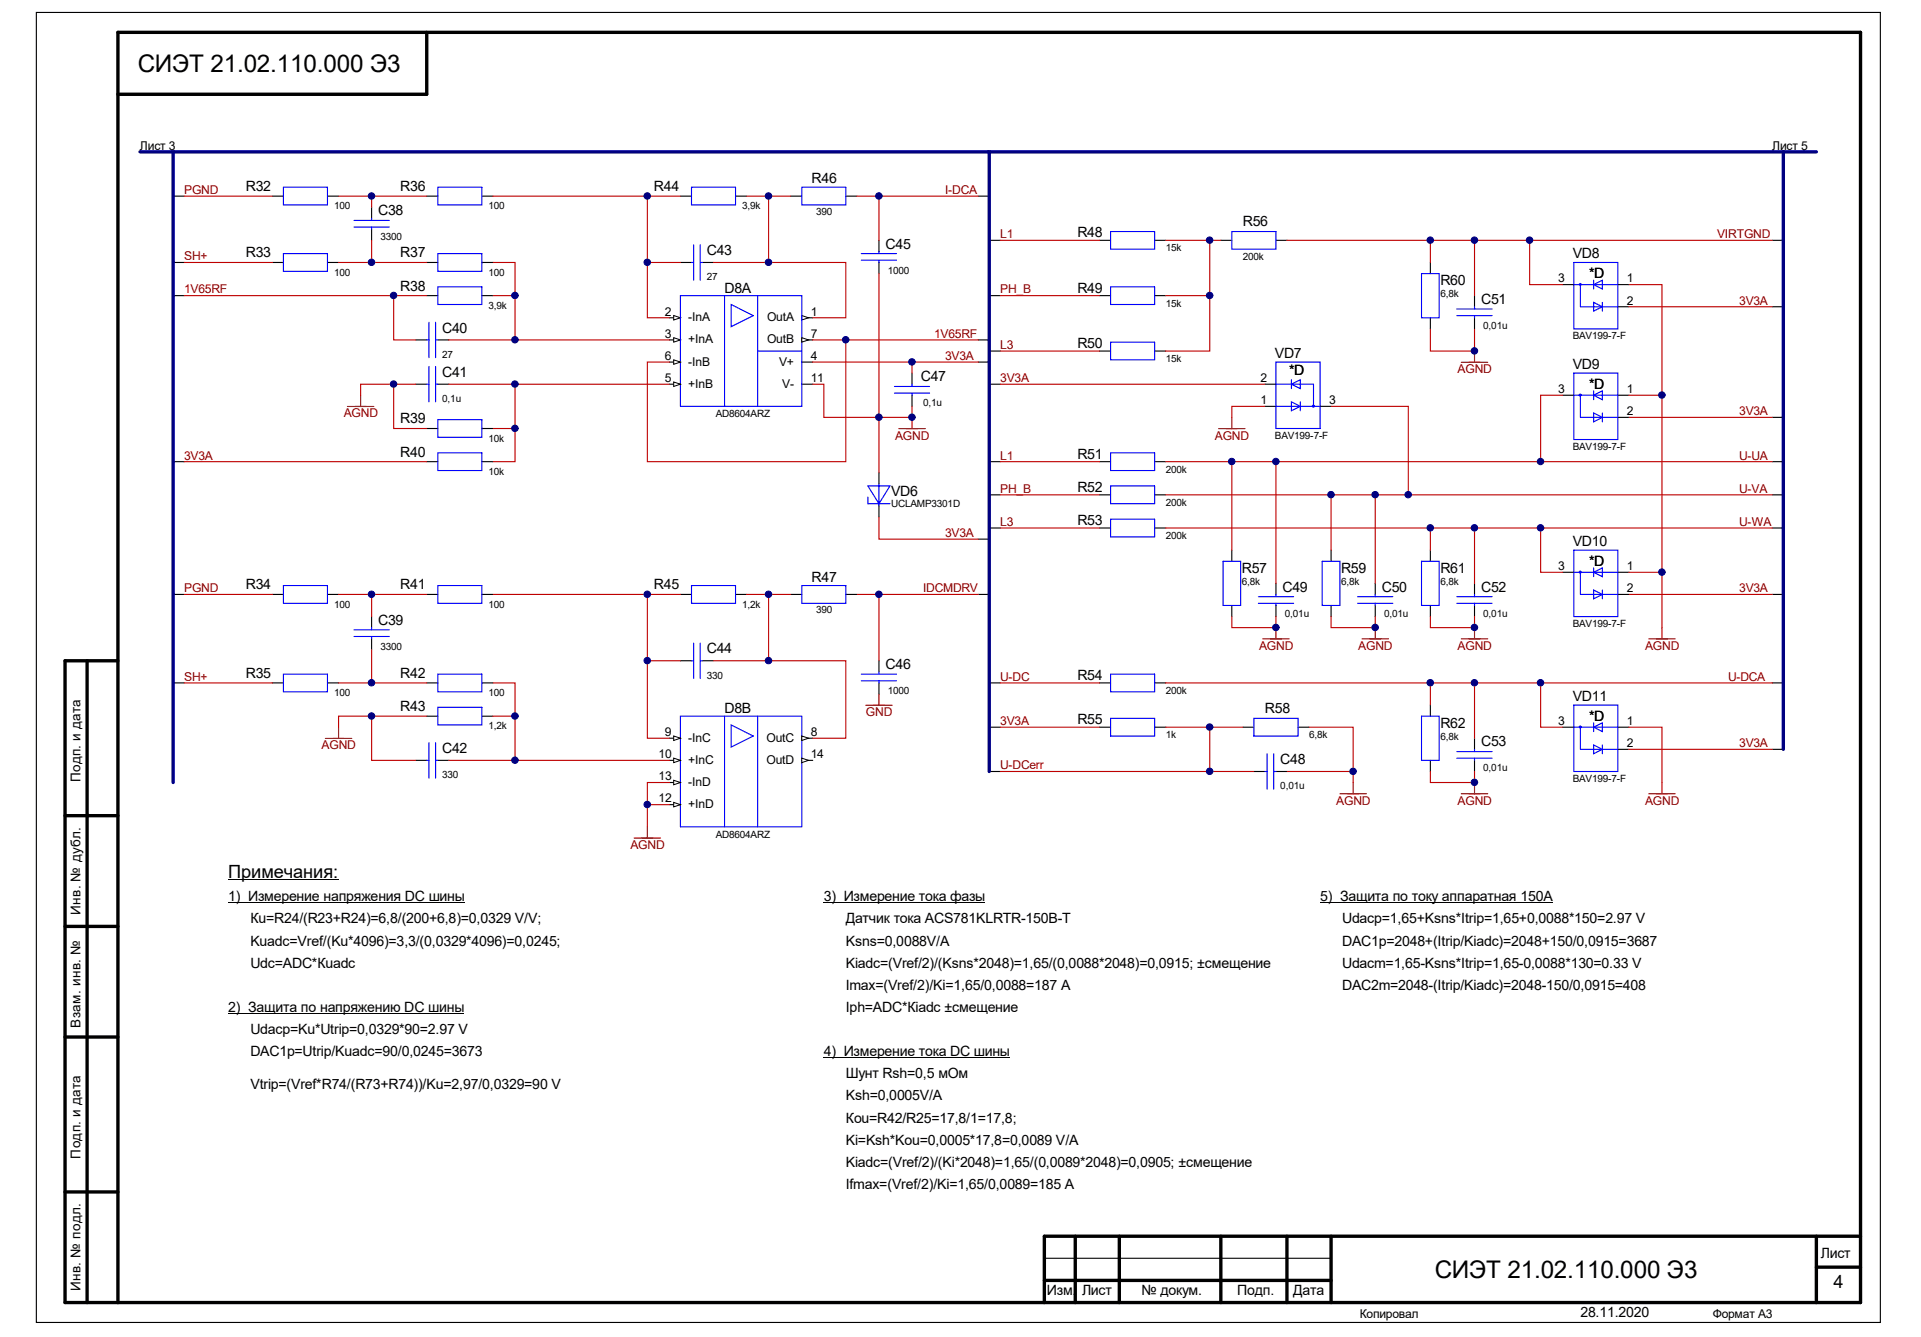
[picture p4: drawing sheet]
<svg xmlns="http://www.w3.org/2000/svg" width="289mm" height="201mm" viewBox="0 0 289 201" stroke-linecap="round" stroke-linejoin="round" font-family="sans-serif">
<g fill="none" stroke="#000" stroke-width=".51">
<path d="M64.2 4.9v9.3h-46.5M13.1 99.4v96.5M17.7 99.4h-7.9v96.5h270v-191h-262.1v191M9.8 139.3h7.9M9.8 122.7h7.9M9.8 156h7.9M9.8 179.3h7.9M157.1 192.6h43.1M161.7 185.9v10M168.3 185.9v10M183.6 185.9v10M193.6 185.9v10"/>
<path d="M200.2 185.9v10M273.2 185.9v10M273.2 190.6h6.6M279.8 185.9h-122.7v10"/>
</g>
<g fill="none" stroke="#000" stroke-width=".17">
<path d="M5.5 1.9h277.3v197h-277.3zM26 39.5h1.7M26 29.5h1.7M41 39.5h1.6M49.3 39.5h1.6M118.9 29.5h1.7M127.2 29.5h1.7M132.2 36.1v1.7M132.2 39.5v1.6M147.1 29.5h1.7M62.5 51.1h1.7M64.2 44.5h1.7"/>
<path d="M65.9 51.1h1.6M72.5 44.5h1.6M100.7 51.1h1.6M137.2 56.1v1.7M137.2 59.4v1.7M147.1 51.1h1.7M147.1 54.5h1.7M26 69.4h1.7M64.2 64.4h1.7M64.2 69.4h1.7M72.5 64.4h1.6M72.5 69.4h1.6"/>
<path d="M26 89.4h1.7M102.3 99.4h1.7M105.7 99.4h1.6M118.9 89.4h1.7M127.2 89.4h1.7M147.1 89.4h1.7M26 102.7h1.7M157.1 189.2h43.1"/>
</g>
<g fill="none" stroke="#00f" stroke-width=".17">
<path d="M42.6 38.1h6.7v2.7h-6.7zM120.6 28.2h6.6v2.6h-6.6zM129.5 38.1h5.3M129.5 39.1h5.3M132.2 37.8v.3M132.2 39.1v.4M64.2 51.1h.3M64.5 48.5v5.3M65.5 48.5v5.3M65.5 51.1h.4M65.9 43.1h6.6v2.7h-6.6zM134.5 58.1h5.3"/>
<path d="M134.5 59.1h5.3M137.2 57.8v.3M137.2 59.1v.3M65.9 63.1h6.6v2.7h-6.6zM65.9 68.1h6.6v2.7h-6.6zM104 99.4h.3M104.3 96.7v5.3M105.3 96.7v5.3M105.3 99.4h.4M120.6 88.1h6.6v2.6h-6.6z"/>
</g>
<path d="M135.2 64.5h4M137.2 62.8v1.7" fill="none" stroke="#800000" stroke-width=".17"/>
<path d="M101.3 50.8l1 .3-1 .4z" fill="#fff" stroke="#000" stroke-width=".15"/>
<path d="M120.6 47.8h1.6" fill="none" stroke="#000" stroke-width=".17"/>
<path d="M120.6 47.5l1 .3-1 .3z" fill="#fff" stroke="#000" stroke-width=".15"/>
<path d="M100.7 47.8h1.6" fill="none" stroke="#000" stroke-width=".17"/>
<path d="M101.3 47.5l1 .3-1 .3z" fill="#fff" stroke="#000" stroke-width=".15"/>
<path d="M100.7 57.8h1.6M120.6 54.5h1.6M120.6 57.8h1.6" fill="none" stroke="#000" stroke-width=".17"/>
<path d="M102.3 44.5h18.3v16.6h-18.3zM109 44.5v16.6M110 45.8l3.3 1.7-3.3 1.6zM113.9 44.5v16.6M113.9 52.8h6.7" fill="none" stroke="#00f" stroke-width=".17"/>
<path d="M101.3 57.4l1 .4-1 .3z" fill="#fff" stroke="#000" stroke-width=".15"/>
<path d="M120.6 51.1h1.6" fill="none" stroke="#000" stroke-width=".17"/>
<path d="M120.6 50.8l1 .3-1 .4z" fill="#fff" stroke="#000" stroke-width=".15"/>
<path d="M100.7 54.5h1.6" fill="none" stroke="#000" stroke-width=".17"/>
<path d="M101.3 54.1l1 .4-1 .3z" fill="#fff" stroke="#000" stroke-width=".15"/>
<g fill="none" stroke="#000" stroke-width=".17">
<path d="M41 29.5h1.6M49.3 29.5h1.6M102.3 29.5h1.7M102.3 39.5h1.7M105.7 39.5h1.6M110.6 29.5h1.7M26 44.5h1.7M62.5 57.8h1.7M65.9 57.8h1.6M41 89.4h1.6M49.3 89.4h1.6M102.3 89.4h1.7"/>
<path d="M110.6 89.4h1.7M41 102.7h1.6M49.3 102.7h1.6M100.7 114.4h1.6"/>
</g>
<g fill="none" stroke="#00f" stroke-width=".17">
<path d="M42.6 28.2h6.7v2.6h-6.7zM104 28.2h6.6v2.6h-6.6zM104 39.5h.3M104.3 36.8v5.3M105.3 36.8v5.3M105.3 39.5h.4M64.2 57.8h.3M64.5 55.1v5.3M65.5 55.1v5.3M65.5 57.8h.4M42.6 88.1h6.7v2.6h-6.7zM104 88.1h6.6v2.6h-6.6z"/>
<path d="M42.6 101.4h6.7v2.6h-6.7zM102.3 107.7h18.3v16.7h-18.3zM109 107.7v16.7M110 109l3.3 1.7-3.3 1.7zM113.9 107.7v16.7"/>
</g>
<path d="M54.2 59.4v1.7M52.3 61.1h3.9" fill="none" stroke="#800000" stroke-width=".17"/>
<path d="M101.3 114l1 .4-1 .3z" fill="#fff" stroke="#000" stroke-width=".15"/>
<path d="M120.6 111h1.6" fill="none" stroke="#000" stroke-width=".17"/>
<path d="M120.6 110.7l1 .3-1 .4z" fill="#fff" stroke="#000" stroke-width=".15"/>
<path d="M100.7 111h1.6" fill="none" stroke="#000" stroke-width=".17"/>
<path d="M101.3 110.7l1 .3-1 .4z" fill="#fff" stroke="#000" stroke-width=".15"/>
<path d="M100.7 121h1.6" fill="none" stroke="#000" stroke-width=".17"/>
<path d="M101.3 120.7l1 .3-1 .4z" fill="#fff" stroke="#000" stroke-width=".15"/>
<path d="M120.6 114.4h1.6" fill="none" stroke="#000" stroke-width=".17"/>
<path d="M120.6 114l1 .4-1 .3z" fill="#fff" stroke="#000" stroke-width=".15"/>
<path d="M100.7 117.7h1.6" fill="none" stroke="#000" stroke-width=".17"/>
<path d="M101.3 117.4l1 .3-1 .3z" fill="#fff" stroke="#000" stroke-width=".15"/>
<g fill="none" stroke="#000" stroke-width=".17">
<path d="M55.9 31.2v1.6M55.9 34.5v1.6M64.2 39.5h1.7M64.2 29.5h1.7M72.5 39.5h1.6M72.5 29.5h1.6M148.8 36.1h1.6M165.4 36.1h1.6M173.7 36.1h1.6M183.6 36.1h1.7M191.9 36.1h1.7M215.1 39.5v1.6"/>
<path d="M266.5 36.1h1.7M148.8 44.5h1.6M148.8 52.8h1.6M148.8 57.8h1.6M165.4 44.5h1.6M165.4 52.8h1.6M173.7 44.5h1.6M173.7 52.8h1.6M190.3 57.8h1.6M215.1 47.8v1.7M221.8 44.5v1.6M221.8 47.8v1.7"/>
<path d="M235 42.8h1.7M235 59.4h1.7M243.3 42.8h1.7M243.3 46.1h1.7M243.3 59.4h1.7M266.5 46.1h1.7M132.2 71.1v1.7M132.2 76.1v1.7M148.8 69.4h1.6M148.8 74.4h1.6M148.8 79.4h1.6M165.4 69.4h1.6"/>
<path d="M165.4 74.4h1.6M165.4 79.4h1.6M173.7 69.4h1.6M173.7 74.4h1.6M173.7 79.4h1.6M190.3 61.1h1.6M198.5 61.1h1.7M243.3 62.8h1.7M266.5 69.4h1.7M266.5 74.4h1.7M266.5 79.4h1.7M266.5 62.8h1.7"/>
<path d="M55.9 92.7v1.7M55.9 96.1v1.6M64.2 89.4h1.7M72.5 89.4h1.6M132.2 99.4v1.7M147.1 81.1h1.7M185.3 82.7v1.7M185.3 91.1v1.6M191.9 87.7v1.7M191.9 91.1v1.6M200.2 82.7v1.7M200.2 91.1v1.6"/>
<path d="M206.8 87.7v1.7M206.8 91.1v1.6M215.1 82.7v1.7M215.1 91.1v1.6M221.8 87.7v1.7M221.8 91.1v1.6M235 86.1h1.7M243.3 86.1h1.7M243.3 89.4h1.7M266.5 89.4h1.7M62.5 114.4h1.7M64.2 102.7h1.7"/>
<path d="M64.2 107.7h1.7M65.9 114.4h1.6M72.5 102.7h1.6M72.5 107.7h1.6M132.2 102.7v1.7M148.8 102.7h1.6M148.8 109.4h1.6M148.8 116h1.6M165.4 102.7h1.6M165.4 109.4h1.6M173.7 102.7h1.6M173.7 109.4h1.6"/>
<path d="M186.9 109.4h1.7M188.6 116h1.7M191.9 116h1.7M195.2 109.4h1.7M215.1 106v1.7M215.1 114.4v1.6M221.8 111v1.7M221.8 114.4v1.6M235 109.4h1.7M243.3 109.4h1.7M243.3 112.7h1.7M266.5 102.7h1.7"/>
<path d="M266.5 112.7h1.7"/>
</g>
<g fill="none" stroke="#00f" stroke-width=".17">
<path d="M53.2 33.2h5.4M53.2 34.1h5.4M55.9 32.8v.4M55.9 34.1v.4M65.9 38.1h6.6v2.7h-6.6zM65.9 28.2h6.6v2.6h-6.6zM167 34.8h6.7v2.7h-6.7zM185.3 34.8h6.6v2.7h-6.6zM236.7 39.5h6.6v10h-6.6zM167 43.1h6.7v2.7h-6.7zM167 51.5h6.7v2.6h-6.7zM191.9 54.5h6.6v9.9h-6.6z"/>
<path d="M191.9 57.8h5.7v3.3M194.2 57.8l1.4-.7v1.3zM194.2 57.1v1.3M213.8 41.1h2.7v6.7h-2.7zM219.1 47.5h5.3M219.1 46.5h5.3M221.8 46.1v.4M221.8 47.5v.3M236.7 56.1h6.6v10h-6.6zM236.7 42.8h6.6M236.7 59.4h6.6M237.7 42.8v3.3h5.6"/>
<path d="M237.7 59.4v3.4h5.6M239.7 42.8l1.3-.7v1.4zM239.7 45.5l1.3 .6-1.3 .7zM239.7 59.4l1.3-.6v1.3zM239.7 42.1v1.4M239.7 58.8v1.3M241 45.5v1.3M130.5 74.8v1h3.4M132.2 72.8v.3h1.7l-1.7 2.7-1.7-2.7h1.7v3M167 68.1h6.7v2.7h-6.7zM167 73.1h6.7v2.7h-6.7zM167 78.1h6.7v2.6h-6.7z"/>
<path d="M191.9 61.1h6.6M194.2 60.4l1.4 .7-1.4 .7zM195.6 60.4v1.4M239.7 62.1l1.3 .7-1.3 .6zM241 62.1v1.3M53.2 94.7h5.4M53.2 95.7h5.4M55.9 94.4v.3M55.9 95.7v.4M65.9 88.1h6.6v2.6h-6.6zM184 84.4h2.6v6.7h-2.6zM189.3 90.7h5.3"/>
<path d="M189.3 89.7h5.3M191.9 89.4v.3M191.9 90.7v.4M198.9 84.4h2.6v6.7h-2.6zM204.2 90.7h5.3M204.2 89.7h5.3M206.8 89.4v.3M206.8 90.7v.4M213.8 84.4h2.7v6.7h-2.7zM219.1 90.7h5.3M219.1 89.7h5.3M221.8 89.4v.3"/>
<path d="M221.8 90.7v.4M236.7 82.7h6.6v10h-6.6zM236.7 86.1h6.6M237.7 86.1v3.3h5.6M239.7 86.1l1.3-.7v1.3zM239.7 88.7l1.3 .7-1.3 .7zM239.7 85.4v1.3M241 88.7v1.4M64.2 114.4h.3M64.5 111.7v5.3M65.5 111.7v5.3M65.5 114.4h.4"/>
<path d="M65.9 106.4h6.6v2.6h-6.6zM65.9 101.4h6.6v2.6h-6.6zM129.5 101.4h5.3M129.5 102.4h5.3M132.2 101.1v.3M132.2 102.4v.3M167 101.4h6.7v2.6h-6.7zM167 108h6.7v2.7h-6.7zM188.6 108h6.6v2.7h-6.6zM190.3 116h.3M190.6 113.4v5.3M191.6 113.4v5.3"/>
<path d="M191.6 116h.3M213.8 107.7h2.7v6.7h-2.7zM219.1 114h5.3M219.1 113h5.3M221.8 112.7v.3M221.8 114v.4M236.7 106h6.6v10h-6.6zM236.7 109.4h6.6M237.7 109.4v3.3h5.6M239.7 109.4l1.3-.7v1.3zM239.7 112l1.3 .7-1.3 .7zM239.7 108.7v1.3"/>
<path d="M241 112v1.4"/>
<circle cx="237.7" cy="59.4" r=".14"/>
<circle cx="237.7" cy="42.8" r=".14"/>
<circle cx="197.5" cy="61.1" r=".15"/>
<circle cx="237.7" cy="86" r=".14"/>
<circle cx="237.7" cy="109.3" r=".14"/>
</g>
<g fill="none" stroke="#800000" stroke-width=".17">
<path d="M219.8 54.5h4M221.8 52.8v1.7M183.3 64.5h4M185.3 62.8v1.7M189.9 96.1h4M191.9 94.4v1.7M204.9 96.1h3.9M206.8 94.4v1.7M219.8 96.1h4M221.8 94.4v1.7M248 96.1h4M250 94.4v1.7"/>
<path d="M48.9 111.1h4M50.9 109.4v1.7M130.2 106.1h4M132.2 104.4v1.7M201.5 119.4h4M203.5 117.7v1.7M219.8 119.4h4M221.8 117.7v1.7M248 119.4h4M250 117.7v1.7M95.4 126h4M97.4 124.4v1.6"/>
</g>
<path d="M34.3 135.7h35.6M34.3 132.3h16.6M123.9 135.7h24.3M198.5 135.7h35M34.3 152.4h35.5M123.9 159h28" fill="none" stroke="#000" stroke-width=".15"/>
<g fill="none" stroke="#bf0000" stroke-width=".17">
<path d="M27.7 39.5h13.3M27.7 29.5h13.3M50.9 39.5h13.3M50.9 29.5h13.3M55.9 29.5v1.7M55.9 36.1v3.4M74.1 39.5h3.4v5M74.1 29.5h23.3M97.4 39.5v8.3h3.3M102.3 29.5h-4.9v10h4.9M107.3 39.5h19.9v8.3h-5M112.3 29.5h3.3"/>
<path d="M118.9 29.5h-3.3v10M128.9 29.5h18.2M132.2 29.5v6.6M150.4 36.1h15M175.3 36.1h6.6v16.7h-6.6M181.9 36.1h1.7M193.6 36.1h72.9M215.1 36.1v3.4M221.8 36.1v8.4M230.1 36.1v6.7h4.9M27.7 44.5h31.5M59.2 57.8h-5v1.6"/>
<path d="M62.5 57.8h-3.3v6.6h5M64.2 44.5h-5v6.6h3.3M67.5 57.8h33.2M67.5 51.1h33.2M74.1 44.5h3.4v6.6M77.5 57.8v6.6h-3.4M122.2 51.1h5v18.3h-29.8v-14.9h3.3M122.2 54.5h24.9M127.2 51.1h19.9M132.2 41.1v21.7h-8.3v-5h-1.7M137.2 54.5v1.6M150.4 44.5h15"/>
<path d="M150.4 52.8h15M150.4 57.8h39.9M175.3 44.5h6.6M215.1 49.5v3.3h6.7v-3.3M235 59.4h-3.3v10M245 42.8h5v16.6M245 59.4h5v26.7M245 46.1h21.5M27.7 69.4h36.5M77.5 64.4v5h-3.4M132.2 77.8v3.3h14.9M137.2 61.1v1.7h-5v8.3"/>
<path d="M150.4 69.4h15M150.4 74.4h15M150.4 79.4h15M175.3 69.4h91.2M175.3 74.4h91.2M175.3 79.4h91.2M185.3 69.4v13.3M190.3 61.1h-5v1.7M191.9 69.4v18.3M200.2 61.1h11.6v13.3M200.2 74.4v8.3M206.8 74.4v13.3"/>
<path d="M215.1 79.4v3.3M221.8 79.4v8.3M231.7 79.4v6.7h3.3M245 62.8h21.5M27.7 89.4h13.3M50.9 89.4h13.3M55.9 89.4v3.3M55.9 97.7v5M74.1 89.4h23.3M97.4 99.4h4.9M102.3 89.4h-4.9v21.6h3.3M107.3 99.4h8.3"/>
<path d="M112.3 89.4h6.6M115.6 89.4v10h11.6v11.6h-5M128.9 89.4h3.3v10M132.2 89.4h14.9M185.3 92.7v1.7h6.6v-1.7M200.2 92.7v1.7h6.6v-1.7M215.1 92.7v1.7h6.7v-1.7M245 86.1h5v8.3M245 89.4h21.5M27.7 102.7h13.3M50.9 102.7h13.3M55.9 107.7h-5v1.7"/>
<path d="M64.2 107.7h-8.3v6.7h6.6M67.5 114.4h10M74.1 107.7h3.4v6.7h23.2M74.1 102.7h3.4v5M100.7 117.7h-3.3v6.7M150.4 102.7h15M150.4 109.4h15M150.4 116h31.5M175.3 102.7h91.2M175.3 109.4h11.6M181.9 109.4v6.6h6.7M193.6 116h9.9v1.7"/>
<path d="M196.9 109.4h6.6v6.6M215.1 116v1.7h6.7v-1.7M215.1 102.7v3.3M221.8 102.7v8.3M231.7 102.7v6.7h3.3M245 109.4h5v8.3M245 112.7h21.5M97.4 121h3.3"/>
</g>
<path d="M21.1 22.8h127.7M26 22.8v94.9M268.2 22.8v89.9M273.2 22.8h-124.4v93.2" fill="none" stroke="#000080" stroke-width=".51"/>
<g fill="#000080" stroke="#000080" stroke-width=".15">
<circle cx="55.9" cy="107.7" r=".49"/>
<circle cx="55.9" cy="102.7" r=".49"/>
<circle cx="55.9" cy="89.4" r=".49"/>
<circle cx="55.9" cy="39.4" r=".49"/>
<circle cx="55.9" cy="29.5" r=".49"/>
<circle cx="59.2" cy="57.8" r=".49"/>
<circle cx="59.2" cy="44.4" r=".49"/>
<circle cx="77.4" cy="114.3" r=".49"/>
<circle cx="77.4" cy="107.7" r=".49"/>
<circle cx="77.4" cy="64.4" r=".49"/>
<circle cx="77.4" cy="57.8" r=".49"/>
<circle cx="77.4" cy="51.1" r=".49"/>
<circle cx="77.4" cy="44.4" r=".49"/>
<circle cx="97.4" cy="121" r=".49"/>
<circle cx="97.4" cy="99.4" r=".49"/>
<circle cx="97.4" cy="89.4" r=".49"/>
<circle cx="97.4" cy="39.4" r=".49"/>
<circle cx="97.4" cy="29.5" r=".49"/>
<circle cx="115.6" cy="99.4" r=".49"/>
<circle cx="115.6" cy="89.4" r=".49"/>
<circle cx="115.6" cy="39.4" r=".49"/>
<circle cx="115.6" cy="29.5" r=".49"/>
<circle cx="127.2" cy="51.1" r=".49"/>
<circle cx="132.2" cy="89.4" r=".49"/>
<circle cx="132.2" cy="62.7" r=".49"/>
<circle cx="132.2" cy="29.5" r=".49"/>
<circle cx="137.2" cy="62.7" r=".49"/>
<circle cx="137.2" cy="54.4" r=".49"/>
<circle cx="181.9" cy="116" r=".49"/>
<circle cx="181.9" cy="109.3" r=".49"/>
<circle cx="181.9" cy="44.4" r=".49"/>
<circle cx="181.9" cy="36.1" r=".49"/>
<circle cx="185.3" cy="69.4" r=".49"/>
<circle cx="191.9" cy="94.4" r=".49"/>
<circle cx="191.9" cy="69.4" r=".49"/>
<circle cx="200.2" cy="74.4" r=".49"/>
<circle cx="203.5" cy="116" r=".49"/>
<circle cx="206.8" cy="94.4" r=".49"/>
<circle cx="206.8" cy="74.4" r=".49"/>
<circle cx="211.8" cy="74.4" r=".49"/>
<circle cx="215.1" cy="102.7" r=".49"/>
<circle cx="215.1" cy="79.4" r=".49"/>
<circle cx="215.1" cy="36.1" r=".49"/>
<circle cx="221.8" cy="117.7" r=".49"/>
<circle cx="221.8" cy="102.7" r=".49"/>
<circle cx="221.8" cy="94.4" r=".49"/>
<circle cx="221.8" cy="79.4" r=".49"/>
<circle cx="221.8" cy="52.8" r=".49"/>
<circle cx="221.8" cy="36.1" r=".49"/>
<circle cx="230.1" cy="36.1" r=".49"/>
<circle cx="231.7" cy="102.7" r=".49"/>
<circle cx="231.7" cy="79.4" r=".49"/>
<circle cx="231.7" cy="69.4" r=".49"/>
<circle cx="250" cy="86" r=".49"/>
<circle cx="250" cy="59.4" r=".49"/>
</g>
<g font-size="3.7">
<text x="20.7" y="10.8">СИЭТ 21.02.110.000 Э3</text>
<text x="215.8" y="192.2">СИЭТ 21.02.110.000 Э3</text>
</g>
<g font-size="2.7">
<text x="34.3" y="132.1">Примечания:</text>
<text x="275.8" y="193.7">4</text>
</g>
<g font-size="2.1">
<text x="37" y="28.7">R32</text>
<text x="60.2" y="28.7">R36</text>
<text x="98.4" y="28.7">R44</text>
<text x="122.1" y="27.6">R46</text>
<text x="56.9" y="32.4">C38</text>
<text x="162" y="35.7">R48</text>
<text x="186.9" y="34">R56</text>
<text x="37" y="38.7">R33</text>
<text x="60.2" y="38.7">R37</text>
<text x="106.3" y="38.4">C43</text>
<text x="133.2" y="37.4">C45</text>
<text x="236.5" y="38.9">VD8</text>
<text x="239" y="41.9">*D</text>
<text x="60.2" y="43.7">R38</text>
<text x="109" y="44">D8A</text>
<text x="162" y="44">R49</text>
<text x="216.6" y="42.9">R60</text>
<text x="222.8" y="45.7">C51</text>
<text x="66.5" y="50">C40</text>
<text x="162" y="52.4">R50</text>
<text x="191.7" y="53.8">VD7</text>
<text x="66.5" y="56.7">C41</text>
<text x="138.5" y="57.3">C47</text>
<text x="193.9" y="56.3">*D</text>
<text x="236.5" y="55.5">VD9</text>
<text x="239" y="58.5">*D</text>
<text x="60.2" y="63.7">R39</text>
<text x="60.2" y="68.7">R40</text>
<text x="162" y="69">R51</text>
<text x="134" y="74.5">VD6</text>
<text x="162" y="74">R52</text>
<text x="162" y="79">R53</text>
<text x="236.5" y="82.1">VD10</text>
<text x="37" y="88.6">R34</text>
<text x="60.2" y="88.6">R41</text>
<text x="98.4" y="88.6">R45</text>
<text x="122.1" y="87.5">R47</text>
<text x="186.8" y="86.2">R57</text>
<text x="192.9" y="89">C49</text>
<text x="201.7" y="86.2">R59</text>
<text x="207.8" y="89">C50</text>
<text x="216.6" y="86.2">R61</text>
<text x="222.8" y="89">C52</text>
<text x="239" y="85.1">*D</text>
<text x="56.9" y="94">C39</text>
<text x="37" y="101.9">R35</text>
<text x="60.2" y="101.9">R42</text>
<text x="106.3" y="98.3">C44</text>
<text x="133.2" y="100.6">C46</text>
<text x="60.2" y="106.9">R43</text>
<text x="109" y="107.3">D8B</text>
<text x="162" y="102.3">R54</text>
<text x="190.3" y="107.3">R58</text>
<text x="236.5" y="105.4">VD11</text>
<text x="66.5" y="113.3">C42</text>
<text x="162" y="108.9">R55</text>
<text x="216.6" y="109.5">R62</text>
<text x="222.8" y="112.3">C53</text>
<text x="239" y="108.4">*D</text>
<text x="192.6" y="114.9">C48</text>
<text x="34.3" y="135.6">1) Измерение напряжения DC шины</text>
<text x="123.9" y="135.6">3) Измерение тока фазы</text>
<text x="198.5" y="135.6">5) Защита по току аппаратная 150A</text>
<text x="37.7" y="138.9">Кu=R24/(R23+R24)=6,8/(200+6,8)=0,0329 V/V;</text>
<text x="37.7" y="142.2">Kuadc=Vref/(Ku*4096)=3,3/(0,0329*4096)=0,0245;</text>
<text x="127.2" y="138.9">Датчик тока ACS781KLRTR-150B-T</text>
<text x="127.2" y="142.2">Ksns=0,0088V/A</text>
<text x="201.9" y="138.9">Udacp=1,65+Ksns*Itrip=1,65+0,0088*150=2.97 V</text>
<text x="201.9" y="142.2">DAC1p=2048+(Itrip/Kiadc)=2048+150/0,0915=3687</text>
<text x="37.7" y="145.5">Udc=ADC*Кuadc</text>
<text x="127.2" y="148.9">Imax=(Vref/2)/Ki=1,65/0,0088=187 A</text>
<text x="127.2" y="145.5">Kiadc=(Vref/2)/(Ksns*2048)=1,65/(0,0088*2048)=0,0915; ±смещение</text>
<text x="201.9" y="145.5">Udacm=1,65-Ksns*Itrip=1,65-0,0088*130=0.33 V</text>
<text x="201.9" y="148.9">DAC2m=2048-(Itrip/Kiadc)=2048-150/0,0915=408</text>
<text x="34.3" y="152.2">2) Защита по напряжению DC шины</text>
<text x="37.7" y="155.5">Udacp=Ku*Utrip=0,0329*90=2.97 V</text>
<text x="127.2" y="152.2">Iph=ADC*Кiadc ±смещение</text>
<text x="37.7" y="158.9">DAC1p=Utrip/Kuadc=90/0,0245=3673</text>
<text x="123.9" y="158.9">4) Измерение тока DC шины</text>
<text x="37.7" y="163.8">Vtrip=(Vref*R74/(R73+R74))/Ku=2,97/0,0329=90 V</text>
<text x="127.2" y="162.2">Шунт Rsh=0,5 мОм</text>
<text x="127.2" y="165.5">Ksh=0,0005V/A</text>
<text x="127.2" y="168.8">Кou=R42/R25=17,8/1=17,8;</text>
<text x="127.2" y="172.2">Ki=Ksh*Kou=0,0005*17,8=0,0089 V/A</text>
<text x="127.2" y="178.8">Ifmax=(Vref/2)/Ki=1,65/0,0089=185 A</text>
<text x="127.2" y="175.5">Kiadc=(Vref/2)/(Ki*2048)=1,65/(0,0089*2048)=0,0905; ±смещение</text>
<text x="273.8" y="189.1">Лист</text>
<text x="157.5" y="194.8">Изм.</text>
<text x="162.7" y="194.8">Лист</text>
<text x="171.7" y="194.8">№ докум.</text>
<text x="186.1" y="194.8">Подп.</text>
<text x="194.5" y="194.8">Дата</text>
<text x="237.7" y="198.1">28.11.2020</text>
</g>
<g font-size="2">
<text x="12.1" y="117.7" transform="rotate(-90 12.1 117.7)">Подп. и дата</text>
<text x="12.1" y="137.6" transform="rotate(-90 12.1 137.6)">Инв. № дубл.</text>
<text x="12.1" y="154.5" transform="rotate(-90 12.1 154.5)">Взам. инв. №</text>
<text x="12.1" y="174.2" transform="rotate(-90 12.1 174.2)">Подп. и дата</text>
<text x="12.1" y="194.2" transform="rotate(-90 12.1 194.2)">Инв. № подл.</text>
</g>
<g font-size="1.8">
<text x="21.1" y="22.5">Лист 3</text>
<text x="266.5" y="22.5">Лист 5</text>
<text x="100" y="47.5">2</text>
<text x="121.9" y="47.5">1</text>
<text x="234.4" y="42.5">3</text>
<text x="244.7" y="42.5">1</text>
<text x="244.7" y="45.8">2</text>
<text x="100" y="50.8">3</text>
<text x="103.5" y="51.6">+InA</text>
<text x="103.5" y="48.3">-InA</text>
<text x="115.4" y="48.3">OutA</text>
<text x="115.4" y="51.6">OutB</text>
<text x="121.9" y="50.8">7</text>
<text x="100" y="57.5">5</text>
<text x="100" y="54.1">6</text>
<text x="103.5" y="58.3">+InB</text>
<text x="103.5" y="55">-InB</text>
<text x="117.2" y="55">V+</text>
<text x="117.6" y="58.3">V-</text>
<text x="121.9" y="54.1">4</text>
<text x="121.9" y="57.5">11</text>
<text x="189.6" y="57.5">2</text>
<text x="234.4" y="59.1">3</text>
<text x="244.7" y="59.1">1</text>
<text x="189.6" y="60.8">1</text>
<text x="199.9" y="60.8">3</text>
<text x="244.7" y="62.4">2</text>
<text x="234.4" y="85.7">3</text>
<text x="244.7" y="85.7">1</text>
<text x="244.7" y="89.1">2</text>
<text x="100" y="110.7">9</text>
<text x="103.5" y="111.5">-InC</text>
<text x="115.3" y="111.5">OutC</text>
<text x="121.9" y="110.7">8</text>
<text x="234.4" y="109">3</text>
<text x="244.7" y="109">1</text>
<text x="244.7" y="112.4">2</text>
<text x="99.1" y="114">10</text>
<text x="99.1" y="117.4">13</text>
<text x="103.5" y="114.9">+InC</text>
<text x="103.5" y="118.2">-InD</text>
<text x="115.3" y="114.9">OutD</text>
<text x="121.9" y="114">14</text>
<text x="99.1" y="120.7">12</text>
<text x="103.5" y="121.5">+InD</text>
<text x="204.5" y="198.2">Копировал</text>
<text x="257.6" y="198.2">Формат А3</text>
</g>
<g font-size="1.8" fill="#800000">
<text x="27.7" y="29.2">PGND</text>
<text x="142.1" y="29.2">I-DCA</text>
<text x="150.4" y="35.8">L1</text>
<text x="258.3" y="35.8">VIRTGND</text>
<text x="27.7" y="39.1">SH+</text>
<text x="27.7" y="44.1">1V65RF</text>
<text x="150.4" y="44.1">PH_B</text>
<text x="261.6" y="45.8">3V3A</text>
<text x="140.5" y="50.8">1V65RF</text>
<text x="150.4" y="52.5">L3</text>
<text x="142.1" y="54.1">3V3A</text>
<text x="150.4" y="57.5">3V3A</text>
<text x="219.2" y="56.1">AGND</text>
<text x="51.7" y="62.8">AGND</text>
<text x="261.6" y="62.4">3V3A</text>
<text x="27.7" y="69.1">3V3A</text>
<text x="134.6" y="66.1">AGND</text>
<text x="150.4" y="69.1">L1</text>
<text x="182.7" y="66.1">AGND</text>
<text x="261.6" y="69.1">U-UA</text>
<text x="150.4" y="74.1">PH_B</text>
<text x="261.6" y="74.1">U-VA</text>
<text x="142.1" y="80.8">3V3A</text>
<text x="150.4" y="79.1">L3</text>
<text x="261.6" y="79.1">U-WA</text>
<text x="27.7" y="89.1">PGND</text>
<text x="138.8" y="89.1">IDCMDRV</text>
<text x="261.6" y="89.1">3V3A</text>
<text x="189.4" y="97.7">AGND</text>
<text x="204.3" y="97.7">AGND</text>
<text x="219.2" y="97.7">AGND</text>
<text x="247.4" y="97.7">AGND</text>
<text x="27.7" y="102.4">SH+</text>
<text x="130.2" y="107.7">GND</text>
<text x="150.4" y="102.4">U-DC</text>
<text x="259.9" y="102.4">U-DCA</text>
<text x="48.4" y="112.7">AGND</text>
<text x="150.4" y="109">3V3A</text>
<text x="261.6" y="112.4">3V3A</text>
<text x="150.4" y="115.7">U-DCerr</text>
<text x="201" y="121">AGND</text>
<text x="219.2" y="121">AGND</text>
<text x="247.4" y="121">AGND</text>
<text x="94.8" y="127.7">AGND</text>
</g>
<g font-size="1.5">
<text x="50.3" y="31.5">100</text>
<text x="73.5" y="31.5">100</text>
<text x="111.6" y="31.5">3,9k</text>
<text x="122.7" y="32.3">390</text>
<text x="50.3" y="41.5">100</text>
<text x="57.2" y="36.2">3300</text>
<text x="73.5" y="41.5">100</text>
<text x="133.5" y="41.1">1000</text>
<text x="175.3" y="37.8">15k</text>
<text x="186.9" y="39.1">200k</text>
<text x="73.5" y="46.5">3,9k</text>
<text x="106.3" y="42.1">27</text>
<text x="175.3" y="46.1">15k</text>
<text x="216.6" y="44.7">6,8k</text>
<text x="66.5" y="53.8">27</text>
<text x="223.1" y="49.5">0,01u</text>
<text x="236.5" y="51">BAV199-7-F</text>
<text x="175.3" y="54.5">15k</text>
<text x="66.5" y="60.4">0,1u</text>
<text x="107.6" y="62.8">AD8604ARZ</text>
<text x="138.8" y="61.1">0,1u</text>
<text x="191.7" y="66">BAV199-7-F</text>
<text x="73.5" y="66.4">10k</text>
<text x="73.5" y="71.4">10k</text>
<text x="175.3" y="71.1">200k</text>
<text x="236.5" y="67.6">BAV199-7-F</text>
<text x="134" y="76.3">UCLAMP3301D</text>
<text x="175.3" y="76.1">200k</text>
<text x="175.3" y="81.1">200k</text>
<text x="186.8" y="88">6,8k</text>
<text x="201.7" y="88">6,8k</text>
<text x="216.6" y="88">6,8k</text>
<text x="50.3" y="91.4">100</text>
<text x="73.5" y="91.4">100</text>
<text x="111.6" y="91.4">1,2k</text>
<text x="122.7" y="92.3">390</text>
<text x="193.2" y="92.7">0,01u</text>
<text x="208.2" y="92.7">0,01u</text>
<text x="223.1" y="92.7">0,01u</text>
<text x="236.5" y="94.3">BAV199-7-F</text>
<text x="57.2" y="97.7">3300</text>
<text x="50.3" y="104.7">100</text>
<text x="73.5" y="104.7">100</text>
<text x="106.3" y="102.1">330</text>
<text x="133.5" y="104.4">1000</text>
<text x="175.3" y="104.4">200k</text>
<text x="73.5" y="109.7">1,2k</text>
<text x="175.3" y="111">1k</text>
<text x="196.9" y="111">6,8k</text>
<text x="216.6" y="111.3">6,8k</text>
<text x="66.5" y="117">330</text>
<text x="192.6" y="118.7">0,01u</text>
<text x="223.1" y="116">0,01u</text>
<text x="236.5" y="117.6">BAV199-7-F</text>
<text x="107.6" y="126">AD8604ARZ</text>
</g>
</svg>
